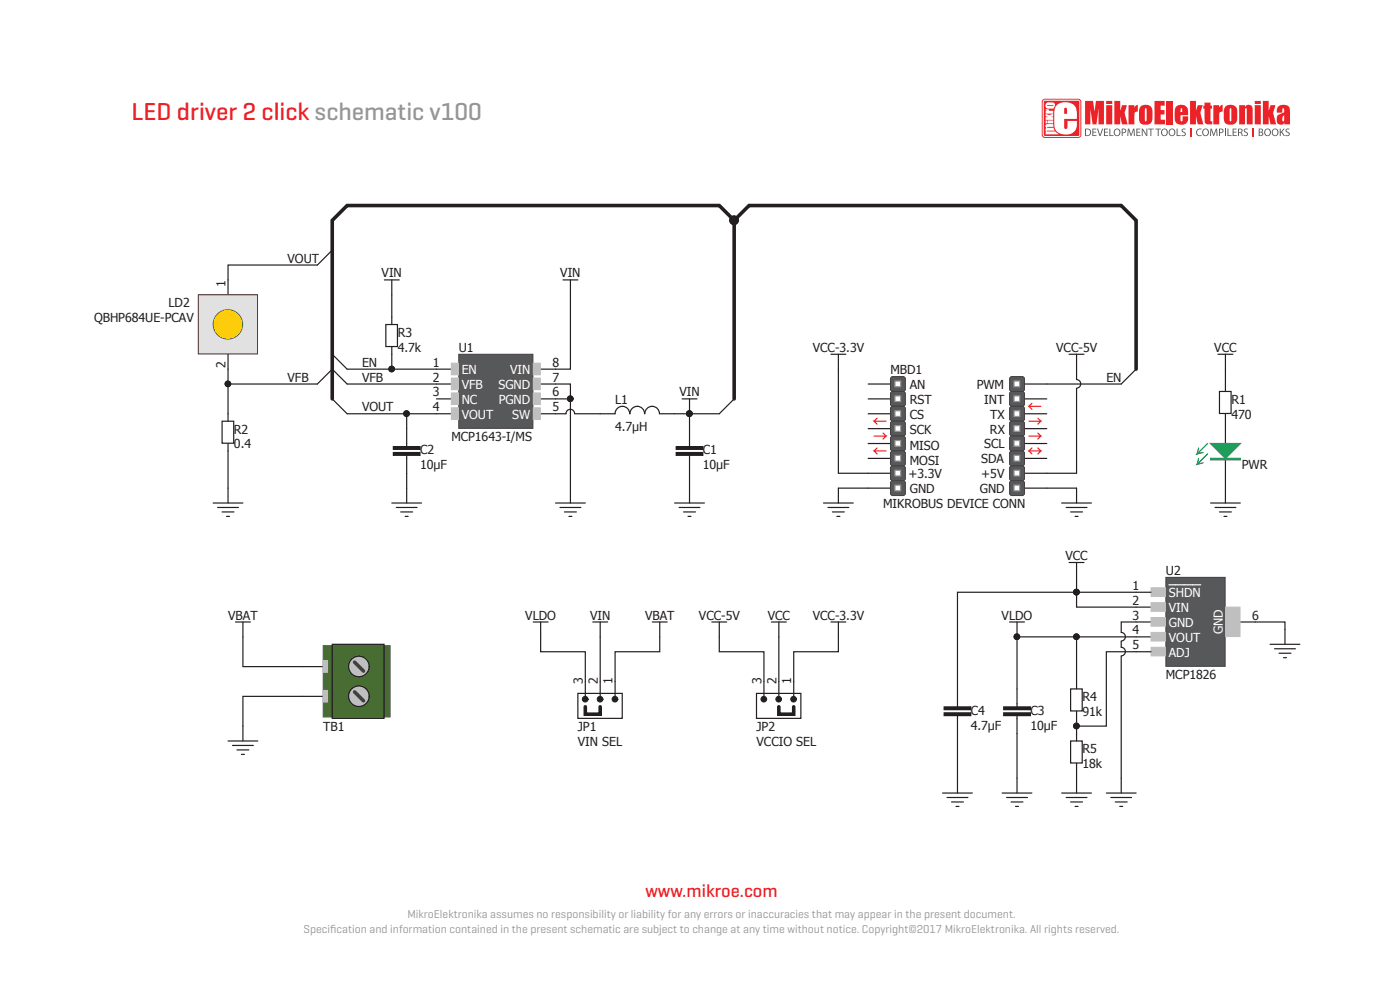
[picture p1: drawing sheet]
<svg xmlns="http://www.w3.org/2000/svg" width="297mm" height="210mm" viewBox="0 0 297 210" stroke-linecap="round" stroke-linejoin="round" font-family="sans-serif">
<g fill="#eb2228">
<path d="M221.2 21.1l.5-.2h7a.69 .69 0 0 1 .7 .7v7a.69 .69 0 0 1-.7 .7h-7a.69 .69 0 0 1-.7-.7v-7z"/>
<path d="M230.2 21.4h1.7l.3 2.3 .3-2.3h1.7v5h-1.1v-3.4l-.5 3.4h-.8l-.5-3.3v3.3h-1.1z"/>
<path d="M236.4 21.4h1.2v2.1l.4-1.2h1.1l-.5 1.6 .6 2.5h-1.2l-.4-1.8v1.8h-1.2z"/>
<path d="M239.4 22.3h1.3l-.1 .5 .3-.4 .5-.2v1.5l-.5 .1-.2 .2v2.4h-1.3z"/>
<path d="M244.9 21.4h2.2v1h-.9v.9h.8v1h-.8v1.1h1v1h-2.3z"/>
<path d="M247.5 21.4h1.3v5h-1.3z"/>
<path d="M252.5 21.4h1.2v2.1l.4-1.2h1l-.5 1.6 .7 2.5h-1.2l-.4-1.8v1.8h-1.2z"/>
<path d="M255.5 21.8h1.3v.6h.3v.7h-.3v2.1v.5h.4v.7h-.5a.92 .92 0 0 1-1-.3 .92 .92 0 0 1-.2-1v-2h-.2v-.7h.2z"/>
<path d="M257.4 22.3h1.2v.5l.3-.4 .5-.2v1.5l-.5 .1-.2 .2-.1 2.4h-1.2z"/>
<path d="M262.9 22.3h1.2v.4a.91 .91 0 0 1 1.2-.4 .91 .91 0 0 1 .4 1.2v2.9h-1.2v-3.3l-.2-.1-.2 .2v3.2h-1.2z"/>
<path d="M267.9 21.4h1.3v2.1l.3-1.2h1.1l-.5 1.6 .6 2.5h-1.2l-.3-1.8v1.8h-1.3z"/>
<path d="M234.7 21.4h1.3v.7h-1.3zM234.7 22.3h1.3v4.1h-1.3z"/>
<path d="M242 22.6a1.46 1.46 0 0 1 1.7-.3 1.46 1.46 0 0 1 .8 1.4v1a1.46 1.46 0 0 1-1.1 1.7 1.46 1.46 0 0 1-1.7-.9l-.1-2zM243 23l-.1 2.3 .2 .4 .1-.2v-2.1v-.4z"/>
<path d="M249.6 22.5a1.5 1.5 0 0 1 1.7-.1 1.5 1.5 0 0 1 .8 1.5v.5h-1.7l.1 1.3 .3-.1 .1-.9h1.2a1.45 1.45 0 0 1-1.3 1.8 1.45 1.45 0 0 1-1.6-1.6l.1-1.8zM250.5 23l-.1 .8h.4v-.8z"/>
<path d="M260 22.6a1.46 1.46 0 0 1 1.6-.3 1.46 1.46 0 0 1 .9 1.4v1a1.46 1.46 0 0 1-1.1 1.7 1.46 1.46 0 0 1-1.7-.9l-.1-2zM261 23l-.1 2.3 .1 .4 .2-.2v-2.1v-.4z"/>
<path d="M266.2 21.4h1.3v.7h-1.3zM266.2 22.3h1.3v4.1h-1.3z"/>
<path d="M271.2 22.6a1.44 1.44 0 0 1 1.7-.3 1.44 1.44 0 0 1 .8 1.6v2.5h-1.2v-.4a.91 .91 0 0 1-1.3 .4 .91 .91 0 0 1-.3-1.3v-.2a2.25 2.25 0 0 1 1.5-1.1v-.6l-.2-.2h-.1l-.1 .9h-1.1v-.8zM272.3 24.6a.86 .86 0 0 0-.1 1.1l.2-.2v-1z"/>
</g>
<g fill="#fafbfb">
<path d="M221.4 21.2l-.2 .4 .1 7.2 .4 .3 7.3-.1 .2-.4-.1-7.2-.4-.3zM221.6 21.4h7.1l.2 .1 .1 7.1-.2 .2-7.1 .1-.2-.2-.1-7.1z"/>
<path d="M221.8 25.6v.6h.3v-.6zM221.8 23.2l.3 .3h-.3v.6h1.6l.1-.6h-.9l-.2-.3zM222.2 25.6v.6h1.2v-.6zM221.8 24.2v.5l.6 .1h-.6v.6h1.6v-.6h-.5l.5-.1v-.5l-.8 .2zM221.9 26.4l-.1 .3 .2 .4-.2 .4 .2 .4h-.2v.6h2.9l-.8-.6h-1.8l.1-.2h1.6l-.3-.6-1.4-.1 1.4-.1-.1-.6zM222 21.9a.74 .74 0 0 0-.1 .9 .74 .74 0 0 0 .9 .3l.7-.1a.74 .74 0 0 0-.1-1.3zM222.1 22.3l1.4 .1-1.2 .1z"/>
</g>
<path d="M224.2 22.3a2.77 2.77 0 0 1 4 .6l.2 1 .1 1.3h-2.8l.1 1.7 .1 .4a.53 .53 0 0 0 .6-.2 .53 .53 0 0 0 0-.6v-.9h2a2.31 2.31 0 0 1-3 2.9 2.06 2.06 0 0 1-1.8-2.5v-2.7zM225.8 23l-.1 1.1h.7l-.1-1.1-.2-.1z" fill="#fff"/>
<g fill="#eb2228">
<path d="M252.5 27.2h.4v1.8h-.4z"/>
<path d="M265.6 27.2h.4v1.8h-.4z"/>
</g>
<g fill="#59595c">
<path d="M231.7 27.3h.9v.2h-.7v.5h.6v.1h-.6v.6h.7v.2h-.9z"/>
<path d="M232.7 27.3h.3l.4 1.3 .4-1.3h.2l-.5 1.6h-.3z"/>
<path d="M234.2 27.3h.8v.2h-.6v.5h.6v.1h-.6v.6h.7v.2h-.9z"/>
<path d="M235.3 27.3h.2v1.4h.7v.2h-.9z"/>
<path d="M239.3 27.3h.2l.4 1.3 .5-1.3h.3l.1 1.6h-.2l-.1-1.4-.5 1.3h-.1l-.5-1.3v1.4h-.2z"/>
<path d="M241.1 27.3h.8v.2h-.6v.5h.6v.1h-.6v.6h.7v.2h-.9z"/>
<path d="M242.2 27.3h.2l.8 1.3v-1.3h.2v1.6h-.2l-.8-1.4v1.4h-.2z"/>
<path d="M243.6 27.3h1.1v.2h-.4v1.4h-.3v-1.4h-.4z"/>
<path d="M245.1 27.3h1.2v.2h-.5v1.4h-.2v-1.4h-.5z"/>
<path d="M249.6 27.3h.2v1.4h.7v.2h-.9z"/>
<path d="M250.7 27.5l.5-.2h.3v.2l-.6 .1v.2l.3 .2a.46 .46 0 0 1 .4 .3 .46 .46 0 0 1-.3 .5h-.7l.1-.2 .3 .1 .3-.1v-.3l-.2-.2a.45 .45 0 0 1-.4-.6z"/>
<path d="M254 27.5l.6-.2h.3v.2a.64 .64 0 0 0-.9 .6 .64 .64 0 0 0 .9 .5v.2a.82 .82 0 0 1-1-.2 .82 .82 0 0 1 .1-1.1z"/>
<path d="M256.8 27.3h.3l.4 1.3 .4-1.3h.3l.1 1.6h-.2l-.1-1.4-.5 1.3h-.1l-.4-1.3-.1 1.4h-.2z"/>
<path d="M259.8 27.3h.2v1.6h-.2z"/>
<path d="M260.4 27.3h.2v1.4h.7v.2h-.9z"/>
<path d="M261.5 27.3h.8v.2h-.6v.5h.6v.1h-.6v.6h.7v.2h-.9z"/>
<path d="M263.9 27.5l.5-.2h.3l-.1 .2-.5 .1v.2l.3 .2a.46 .46 0 0 1 .4 .3 .46 .46 0 0 1-.3 .5h-.7l.1-.2 .3 .1 .3-.1v-.3l-.2-.2a.45 .45 0 0 1-.4-.6z"/>
<path d="M271.5 27.3h.2v.7l.6-.7h.3l-.6 .7 .6 .9h-.2l-.6-.8-.1 .2v.6h-.2z"/>
<path d="M272.8 27.5l.4-.2h.4l-.1 .2-.6 .1v.2l.3 .2a.46 .46 0 0 1 .4 .3 .46 .46 0 0 1-.2 .5h-.7v-.2l.4 .1 .3-.1v-.3l-.3-.2a.45 .45 0 0 1-.3-.6z"/>
<path d="M230.2 27.3a.88 .88 0 0 1 1.3 .8 .88 .88 0 0 1-1.3 .8zM230.4 27.5v1.2a.66 .66 0 0 0 .9-.6 .66 .66 0 0 0-.9-.6z"/>
<path d="M236.2 28.1a.76 .76 0 0 1 1.5 0 .76 .76 0 0 1-1.5 0zM236.6 27.6a.58 .58 0 0 0-.1 .8 .58 .58 0 0 0 .8 .1 .58 .58 0 0 0 .1-.8 .58 .58 0 0 0-.8-.1z"/>
<path d="M238 27.3a.58 .58 0 0 1 .7 0 .58 .58 0 0 1 .1 .8l-.6 .1v.7h-.2zM238.2 27.5v.6l.3-.1a.32 .32 0 0 0 .2-.2 .32 .32 0 0 0-.2-.3z"/>
<path d="M246.3 28.1a.76 .76 0 0 1 1.5 0 .76 .76 0 0 1-1.5 0zM246.6 27.6a.58 .58 0 0 0 0 .8 .58 .58 0 0 0 .8 .1 .58 .58 0 0 0 .1-.8 .58 .58 0 0 0-.9-.1z"/>
<path d="M247.9 28.1a.76 .76 0 0 1 1.5 0 .76 .76 0 0 1-1.5 0zM248.2 27.6a.58 .58 0 0 0 0 .8 .58 .58 0 0 0 .8 .1 .58 .58 0 0 0 .1-.8 .58 .58 0 0 0-.9-.1z"/>
<path d="M255 28.1a.76 .76 0 0 1 1.5 0 .76 .76 0 0 1-1.5 0zM255.4 27.6a.58 .58 0 0 0-.1 .8 .58 .58 0 0 0 .8 .1 .58 .58 0 0 0 .1-.8 .58 .58 0 0 0-.8-.1z"/>
<path d="M258.6 27.3a.58 .58 0 0 1 .7 0 .58 .58 0 0 1 .1 .8l-.6 .1v.7h-.2zM258.8 27.5v.6l.4-.1a.32 .32 0 0 0 .2-.2 .32 .32 0 0 0-.2-.3z"/>
<path d="M262.6 27.3a.55 .55 0 0 1 .8 0 .55 .55 0 0 1 .1 .7l-.2 .1 .4 .8h-.2l-.2-.6-.3-.1h-.2v.7h-.2zM262.8 27.5v.5l.6-.1v-.3z"/>
<path d="M267 27.3a.52 .52 0 0 1 .7 0 .52 .52 0 0 1 .1 .6l-.1 .1a.47 .47 0 0 1 .3 .6 .47 .47 0 0 1-.7 .3h-.3zM267.2 27.4v.6l.5-.2v-.3zM267.2 28.1v.6l.5-.1v-.4z"/>
<path d="M268.1 28.1a.8 .8 0 0 1 1.6 0 .8 .8 0 0 1-1.6 0zM268.5 27.6a.58 .58 0 0 0 0 .8 .58 .58 0 0 0 .8 .1 .58 .58 0 0 0 .1-.8 .58 .58 0 0 0-.9-.1z"/>
<path d="M269.8 28.1a.76 .76 0 0 1 1.5 0 .76 .76 0 0 1-1.5 0zM270.1 27.6a.58 .58 0 0 0 0 .8 .58 .58 0 0 0 .8 .1 .58 .58 0 0 0 .1-.8 .58 .58 0 0 0-.9-.1z"/>
</g>
<g fill="none" stroke="#231f20" stroke-width=".25">
<path d="M258.7 83h2.5v4.7h-2.5zM260 81.5v1.5M260 87.8v1.5M260 90.9v3.2M260 97.2v3.2M174.7 106.7h6.3M175.6 107.6h4.5M176.6 108.6h2.5M177.5 109.5h.7M177.9 103.5v3.2M225.2 106.7h6.3M226.2 107.6h4.4"/>
<path d="M227.1 108.6h2.5M228.1 109.5h.6M228.4 103.5v3.2M256.8 106.7h6.3M257.8 107.6h4.4M258.7 108.6h2.5M259.7 109.5h.6M260 103.5v3.2"/>
</g>
<path d="M256.8 97.4h6.3" fill="none" stroke="#00a54f" stroke-width=".32"/>
<path d="M256.8 97.2h6.3v.4h-6.3z" fill="none" stroke="#00a54f" stroke-width=".25"/>
<path d="M256.8 94.1h6.3l-3.1 3.1z" fill="#00a54f"/>
<path d="M254.3 97.2l-.3 1.3M254.3 95l-.3 1.3M256.2 96.3l-2.2 2.2 1.2-.3M256.2 94.1l-2.2 2.2 1.2-.3M256.8 94.1h6.3l-3.1 3.1z" fill="none" stroke="#00a54f" stroke-width=".25"/>
<path d="M177.9 78.3v22.1h6.3M260 78.3v3.2M133.6 87.8a1.55 1.55 0 0 0-1.6-1.6 1.55 1.55 0 0 0-1.5 1.6h-3.2M136.7 87.8a1.55 1.55 0 0 0-1.5-1.6 1.55 1.55 0 0 0-1.6 1.6M139.9 87.8a1.55 1.55 0 0 0-1.6-1.6 1.55 1.55 0 0 0-1.5 1.6M140 87.8h3.1" fill="none" stroke="#231f20" stroke-width=".25"/>
<path d="M97.3 75.1h15.8v15.8h-15.8z" fill="#57585a" stroke="#453c3f" stroke-width=".21"/>
<g fill="none" stroke="#231f20" stroke-width=".25">
<path d="M70.5 53.1l-3.2 3.1h-18.9v3.2M70.5 75.2l3.1 3.1h22.1M114.7 78.3h3.2M70.5 84.6l3.1 3.2M92.6 84.6h3.1M92.6 87.8h3.1M95.7 81.5h-22.1l-3.1-3.2-3.2 3.2M114.7 81.5h6.3v3.1h-6.3M121 84.6v22.1M121.9 87.8a.92 .92 0 0 0-.9-1 .92 .92 0 0 0-.9 1h-5.4M122 87.8h5.3M155.8 84.6l-3.2 3.2"/>
<path d="M117.9 106.7h6.3M118.8 107.6h4.4M119.7 108.6h2.6M120.7 109.5h.6M64.2 147.7h6.3M64.2 141.4h6.3"/>
</g>
<g fill="#c0bfbf" stroke="#c0bfbf" stroke-width=".21">
<path d="M95.7 77h1.6v2.5h-1.6z"/>
<path d="M95.7 80.2h1.6v2.5h-1.6z"/>
<path d="M95.7 83.4h1.6v2.4h-1.6z"/>
<path d="M95.7 86.5h1.6v2.5h-1.6z"/>
<path d="M113.1 86.5h1.5v2.5h-1.5z"/>
<path d="M113.1 83.4h1.5v2.4h-1.5z"/>
<path d="M113.1 80.2h1.5v2.5h-1.5z"/>
<path d="M113.1 77h1.5v2.5h-1.5z"/>
</g>
<g fill="#231f20" stroke="#231f20" stroke-width=".21">
<circle cx="121" cy="84.6" r=".6"/>
<circle cx="83.1" cy="78.3" r=".6"/>
</g>
<g fill="#476d33" stroke="#476d33" stroke-width=".25">
<path d="M81.5 137h1.2v15.1h-1.2z"/>
<path d="M68.6 137h1.8v15.1h-1.8z"/>
</g>
<path d="M70.5 136.7h11v15.7h-11z" fill="#476d33" stroke="#231f20" stroke-width=".25"/>
<g fill="#c0bfbf" stroke="#231f20" stroke-width=".25">
<circle cx="76.1" cy="147.7" r="2.18"/>
<circle cx="76.1" cy="141.4" r="2.18"/>
</g>
<path d="M75.2 140.5l1.9 1.9M75.2 146.8l1.9 1.9" fill="none" stroke="#453c3f" stroke-width=".76"/>
<g fill="#c0bfbf" stroke="#c0bfbf" stroke-width=".25">
<path d="M68.6 146.5h.9v2.4h-.9z"/>
<path d="M68.6 140.1h.9v2.5h-.9z"/>
</g>
<g fill="none" stroke="#231f20" stroke-width=".25">
<path d="M121 62.5v15.8h-3.1M176.3 75.1h3.1M177.9 75.2v3.1M241 78.3l-3.1 3.2M146.3 90.9v3.8M146.3 96.6v3.8M50 131.9h3.1M51.5 131.9v9.5h12.7M125.7 131.9h3.2M127.3 131.9v15.8M138.4 131.9h3.1M140 131.9v3.2"/>
<path d="M176.3 131.9h3.1M177.9 131.9v3.2M48.4 157.2h6.3M49.3 158.1h4.4M50.3 159.1h2.5M64.2 147.7h-12.7v9.5M122.6 147.1h9.4v5.3h-9.4zM124.2 144.6v3.1M130.5 144.6v3.1M51.2 160h.7"/>
</g>
<path d="M124.2 149.9v1.6h3.1v-1.6" fill="none" stroke="#231f20" stroke-width=".76"/>
<g fill="#231f20" stroke="#231f20" stroke-width=".21">
<path d="M130.1 147.9a.6 .6 0 0 0 .1 1 .6 .6 0 0 0 .9-.6h-.6h.6a.6 .6 0 0 0-.4-.5 .6 .6 0 0 0-.6 .1zM130.5 148.3h.6z" fill-rule="evenodd"/>
<path d="M126.9 147.9a.6 .6 0 0 0 .1 1 .6 .6 0 0 0 .9-.6h-.6h.6a.6 .6 0 0 0-.3-.5 .6 .6 0 0 0-.7 .1zM127.3 148.3h.6z" fill-rule="evenodd"/>
<path d="M123.7 147.9a.6 .6 0 0 0 .2 1 .6 .6 0 0 0 .8-.6h-.6h.6a.6 .6 0 0 0-.3-.5 .6 .6 0 0 0-.7 .1zM124.1 148.3h.6z" fill-rule="evenodd"/>
</g>
<path d="M143.4 96h5.7v.6h-5.7z" fill-rule="evenodd" fill="#231f20"/>
<path d="M143.4 96h5.7v.6h-5.7z" fill="none" stroke="#231f20" stroke-width=".21"/>
<path d="M143.4 94.7h5.7v.6h-5.7z" fill-rule="evenodd" fill="#231f20"/>
<path d="M143.4 94.7h5.7v.6h-5.7z" fill="none" stroke="#231f20" stroke-width=".21"/>
<path d="M86.3 90.9v3.8M86.3 96.6v3.8M143.1 106.7h6.3M144.1 107.6h4.4M145 108.6h2.5M146 109.5h.6M146.3 103.5v3.2" fill="none" stroke="#231f20" stroke-width=".25"/>
<path d="M83.4 96h5.7v.6h-5.7z" fill-rule="evenodd" fill="#231f20"/>
<path d="M83.4 96h5.7v.6h-5.7z" fill="none" stroke="#231f20" stroke-width=".21"/>
<path d="M83.4 94.7h5.7v.6h-5.7z" fill-rule="evenodd" fill="#231f20"/>
<path d="M83.4 94.7h5.7v.6h-5.7z" fill="none" stroke="#231f20" stroke-width=".21"/>
<g fill="none" stroke="#231f20" stroke-width=".25">
<path d="M48.4 59.4v3.1M48.4 75.1v6.4h18.9M48.4 81.5v6.3M48.4 95.7v11M73.6 87.8h19M86.3 87.8v3.1M143.1 87.8h9.5M146.3 87.8v3.1M45.2 106.7h6.3M46.2 107.6h4.4M47.1 108.6h2.5M48.1 109.5h.6"/>
<path d="M83.1 106.7h6.3M84.1 107.6h4.4M85 108.6h2.5M86 109.5h.6M86.3 100.4v6.3M146.3 100.4v3.1M260 100.4v3.1M114.7 135.1v3.1h9.5v6.4"/>
</g>
<g fill="#231f20" stroke="#231f20" stroke-width=".21">
<circle cx="86.2" cy="87.7" r=".6"/>
<circle cx="146.2" cy="87.7" r=".6"/>
<circle cx="48.3" cy="81.4" r=".6"/>
<circle cx="155.7" cy="46.7" r=".92"/>
</g>
<path d="M155.8 46.8l3.1-3.2h79l3.1 3.2v31.5M70.5 84.6v-37.8l3.1-3.2h79l3.2 3.2v37.8" fill="none" stroke="#231f20" stroke-width=".76"/>
<path d="M42.1 62.5h12.5v12.6h-12.5z" fill="#e0e1e0" stroke="#7f1315" stroke-width=".21"/>
<circle cx="48.3" cy="68.8" r="3.1" fill="#fdcc09" stroke="#7f8133" stroke-width=".21"/>
<g fill="none" stroke="#231f20" stroke-width=".25">
<path d="M81.9 68.8h2.4v4.7h-2.4zM83.1 62.5v6.3M83.1 73.6v4.7M184.2 81.5h4.7M184.2 84.6h4.7M184.2 87.8h4.7M184.2 90.9h4.7M184.2 94.1h4.7M184.2 97.2h4.7M217.3 81.5h4.8M217.3 84.6h4.8M217.3 87.8h4.8"/>
<path d="M217.3 90.9h4.8M217.3 94.1h4.8M217.3 97.2h4.8M184.2 100.4h4.7M184.2 103.5h4.7M217.3 100.4h4.8M217.3 103.5h4.8"/>
</g>
<circle cx="83.1" cy="78.3" r=".6" fill="#231f20" stroke="#231f20" stroke-width=".21"/>
<path d="M188.9 80.2l.3-.3h2.6l.3 .3v2.5l-.3 .3h-2.6l-.3-.3z" fill-rule="evenodd" fill="#57585a"/>
<path d="M188.9 80.2l.3-.3h2.6l.3 .3v2.5l-.3 .3h-2.6l-.3-.3z" fill="none" stroke="#453c3f" stroke-width=".21"/>
<path d="M189.2 83h2.6l.3 .4v2.5l-.3 .3h-2.6l-.3-.3v-2.5z" fill-rule="evenodd" fill="#57585a"/>
<path d="M189.2 83h2.6l.3 .4v2.5l-.3 .3h-2.6l-.3-.3v-2.5z" fill="none" stroke="#453c3f" stroke-width=".21"/>
<g fill="#fff" stroke="#939598" stroke-width=".25">
<path d="M189.9 80.8h1.2v1.2h-1.2z"/>
<path d="M189.9 84h1.2v1.2h-1.2z"/>
</g>
<path d="M189.2 86.2h2.6l.3 .3v2.5l-.3 .3h-2.6l-.3-.3v-2.5z" fill-rule="evenodd" fill="#57585a"/>
<path d="M189.2 86.2h2.6l.3 .3v2.5l-.3 .3h-2.6l-.3-.3v-2.5z" fill="none" stroke="#453c3f" stroke-width=".21"/>
<path d="M188.9 89.7l.3-.4h2.6l.3 .4v2.5l-.3 .3h-2.6l-.3-.3z" fill-rule="evenodd" fill="#57585a"/>
<path d="M188.9 89.7l.3-.4h2.6l.3 .4v2.5l-.3 .3h-2.6l-.3-.3z" fill="none" stroke="#453c3f" stroke-width=".21"/>
<g fill="#fff" stroke="#939598" stroke-width=".25">
<path d="M189.9 87.1h1.2v1.2h-1.2z"/>
<path d="M189.9 90.3h1.2v1.2h-1.2z"/>
</g>
<path d="M189.2 92.5h2.6l.3 .3v2.5l-.3 .4h-2.6l-.3-.4v-2.5z" fill-rule="evenodd" fill="#57585a"/>
<path d="M188.9 92.8l.3-.3h2.6l.3 .3v2.5l-.3 .4h-2.6l-.3-.4z" fill="none" stroke="#453c3f" stroke-width=".21"/>
<path d="M189.2 95.7h2.6l.3 .3v2.5l-.3 .3h-2.6l-.3-.3v-2.5z" fill-rule="evenodd" fill="#57585a"/>
<path d="M189.2 95.7h2.6l.3 .3v2.5l-.3 .3h-2.6l-.3-.3v-2.5z" fill="none" stroke="#453c3f" stroke-width=".21"/>
<g fill="#fff" stroke="#939598" stroke-width=".25">
<path d="M189.9 93.4h1.2v1.2h-1.2z"/>
<path d="M189.9 96.6h1.2v1.2h-1.2z"/>
</g>
<path d="M189.2 98.8h2.6l.3 .3v2.6l-.3 .3h-2.6l-.3-.3v-2.6z" fill-rule="evenodd" fill="#57585a"/>
<path d="M189.2 98.8h2.6l.3 .3v2.6l-.3 .3h-2.6l-.3-.3v-2.6z" fill="none" stroke="#453c3f" stroke-width=".21"/>
<path d="M188.9 102.3l.3-.3h2.6l.3 .3v2.5l-.3 .3h-2.6l-.3-.3z" fill-rule="evenodd" fill="#57585a"/>
<path d="M188.9 102.3l.3-.3h2.6l.3 .3v2.5l-.3 .3h-2.6l-.3-.3z" fill="none" stroke="#453c3f" stroke-width=".21"/>
<g fill="#fff" stroke="#939598" stroke-width=".25">
<path d="M189.9 99.8h1.2v1.2h-1.2z"/>
<path d="M189.9 102.9h1.2v1.2h-1.2z"/>
</g>
<path d="M214.2 80.2l.3-.3h2.5l.3 .3v2.5l-.3 .3h-2.5l-.3-.3z" fill-rule="evenodd" fill="#57585a"/>
<path d="M214.2 80.2l.3-.3h2.5l.3 .3v2.5l-.3 .3h-2.5l-.3-.3z" fill="none" stroke="#453c3f" stroke-width=".21"/>
<path d="M214.5 83h2.5l.3 .4v2.5l-.3 .3h-2.5l-.3-.3v-2.5z" fill-rule="evenodd" fill="#57585a"/>
<path d="M214.2 83.4l.3-.4h2.5l.3 .4v2.5l-.3 .3h-2.5l-.3-.3z" fill="none" stroke="#453c3f" stroke-width=".21"/>
<g fill="#fff" stroke="#939598" stroke-width=".25">
<path d="M215.1 80.8h1.2v1.2h-1.2z"/>
<path d="M215.1 84h1.2v1.2h-1.2z"/>
</g>
<path d="M214.5 86.2h2.5l.3 .3v2.5l-.3 .3h-2.5l-.3-.3v-2.5z" fill-rule="evenodd" fill="#57585a"/>
<path d="M214.2 86.5l.3-.3h2.5l.3 .3v2.5l-.3 .3h-2.5l-.3-.3z" fill="none" stroke="#453c3f" stroke-width=".21"/>
<path d="M214.2 89.7l.3-.4h2.5l.3 .4v2.5l-.3 .3h-2.5l-.3-.3z" fill-rule="evenodd" fill="#57585a"/>
<path d="M214.2 89.7l.3-.4h2.5l.3 .4v2.5l-.3 .3h-2.5l-.3-.3z" fill="none" stroke="#453c3f" stroke-width=".21"/>
<g fill="#fff" stroke="#939598" stroke-width=".25">
<path d="M215.1 87.1h1.2v1.2h-1.2z"/>
<path d="M215.1 90.3h1.2v1.2h-1.2z"/>
</g>
<path d="M214.5 92.5h2.5l.3 .3v2.5l-.3 .4h-2.5l-.3-.4v-2.5z" fill-rule="evenodd" fill="#57585a"/>
<path d="M214.2 92.8l.3-.3h2.5l.3 .3v2.5l-.3 .4h-2.5l-.3-.4z" fill="none" stroke="#453c3f" stroke-width=".21"/>
<path d="M214.5 95.7h2.5l.3 .3v2.5l-.3 .3h-2.5l-.3-.3v-2.5z" fill-rule="evenodd" fill="#57585a"/>
<path d="M214.2 96l.3-.3h2.5l.3 .3v2.5l-.3 .3h-2.5l-.3-.3z" fill="none" stroke="#453c3f" stroke-width=".21"/>
<g fill="#fff" stroke="#939598" stroke-width=".25">
<path d="M215.1 93.4h1.2v1.2h-1.2z"/>
<path d="M215.1 96.6h1.2v1.2h-1.2z"/>
</g>
<path d="M214.5 98.8h2.5l.3 .3v2.6l-.3 .3h-2.5l-.3-.3v-2.6z" fill-rule="evenodd" fill="#57585a"/>
<path d="M214.2 99.1l.3-.3h2.5l.3 .3v2.6l-.3 .3h-2.5l-.3-.3z" fill="none" stroke="#453c3f" stroke-width=".21"/>
<path d="M214.2 102.3l.3-.3h2.5l.3 .3v2.5l-.3 .3h-2.5l-.3-.3z" fill-rule="evenodd" fill="#57585a"/>
<path d="M214.2 102.3l.3-.3h2.5l.3 .3v2.5l-.3 .3h-2.5l-.3-.3z" fill="none" stroke="#453c3f" stroke-width=".21"/>
<g fill="#fff" stroke="#939598" stroke-width=".25">
<path d="M215.1 99.8h1.2v1.2h-1.2z"/>
<path d="M215.1 102.9h1.2v1.2h-1.2z"/>
</g>
<g fill="none" stroke="#ee1d23" stroke-width=".25">
<path d="M185.4 92.5h2.6l-.7 .6M186.1 95l-.7 .7M186.1 88.7l-.7 .6M187.3 91.9l.7 .6M188 95.7h-2.6l.7 .6M188 89.3h-2.6l.7 .7M218.3 89.3h2.5l-.6 .7M218.3 92.5h2.5l-.6 .6M218.3 95.7h2.5l-.6 .6M218.3 95.7l.6 .6M218.9 95l-.6 .7M218.9 85.6l-.6 .6"/>
<path d="M220.2 88.7l.6 .6M220.2 91.9l.6 .6M220.2 95l.6 .7M220.8 86.2h-2.5l.6 .6"/>
</g>
<path d="M47.1 89.3h2.5v4.7h-2.5zM48.4 87.8v1.5M48.4 94.1v1.6M222.1 81.5h15.8M260 89.3v1.6M140 135.1v3.1h-9.5v6.4M269.4 136.7h6.4M270.4 137.6h4.4M271.3 138.6h2.6M272.3 139.5h.6M272.6 133.5v3.2" fill="none" stroke="#231f20" stroke-width=".25"/>
<path d="M247.3 122.5h12.6v18.8h-12.6z" fill="#57585a" stroke="#453c3f" stroke-width=".21"/>
<g fill="none" stroke="#231f20" stroke-width=".25">
<path d="M226.8 119.3h3.2M228.4 119.3v3.2M113.1 131.9h3.2M114.7 131.9v3.2M151 131.9h3.2M152.6 131.9v6.3h9.5v9.5M163.6 131.9h3.2M165.2 131.9v15.8M177.9 135.1v3.1h-9.5v9.5M237.9 136v1.3a.92 .92 0 0 1 .8 .9 .92 .92 0 0 1-.8 .9M237.9 139.2v29M241 128.8h3.2"/>
<path d="M241 125.6h3.2M244.2 135.1h-15.8v11M244.2 138.2h-9.5v15.8h-6.3M244.2 131.9h-6.3v2.2a.92 .92 0 0 1 .8 1 .92 .92 0 0 1-.8 .9M263.1 131.9h9.5v1.6M160.5 147.1h9.4v5.3h-9.4zM215.8 146.1v3.8M215.8 151.8v3.8M227.1 146.1h2.5v4.7h-2.5zM227.1 157.2h2.5v4.6h-2.5zM228.4 150.9v6.3M225.2 168.2h6.3"/>
<path d="M226.2 169.2h4.4M227.1 170.1h2.5M228.1 171.1h.6M228.4 161.9v6.3M234.7 168.2h6.3M235.6 169.2h4.5M236.6 170.1h2.5M237.5 171.1h.7"/>
</g>
<g fill="#c0bfbf" stroke="#c0bfbf" stroke-width=".21">
<path d="M260 128.8h3.1v6.2h-3.1z"/>
<path d="M244.2 137.3h3.1v1.8h-3.1z"/>
<path d="M244.2 134.1h3.1v1.9h-3.1z"/>
<path d="M244.2 131h3.1v1.8h-3.1z"/>
<path d="M244.2 127.8h3.1v1.9h-3.1z"/>
<path d="M244.2 124.7h3.1v1.8h-3.1z"/>
</g>
<path d="M248 124.1h6.7" fill="none" stroke="#fff" stroke-width=".25"/>
<g fill="#231f20" stroke="#231f20" stroke-width=".21">
<circle cx="228.4" cy="154" r=".6"/>
<circle cx="228.4" cy="135.1" r=".6"/>
</g>
<path d="M165.2 149.9v1.6h3.2v-1.6" fill="none" stroke="#231f20" stroke-width=".76"/>
<g fill="#231f20" stroke="#231f20" stroke-width=".21">
<path d="M167.9 147.9a.6 .6 0 0 0 .2 1 .6 .6 0 0 0 .9-.6h-.6h.6a.6 .6 0 0 0-.4-.5 .6 .6 0 0 0-.7 .1zM168.4 148.3h.6z" fill-rule="evenodd"/>
<path d="M164.8 147.9a.6 .6 0 0 0 .1 1 .6 .6 0 0 0 .9-.6h-.6h.6a.6 .6 0 0 0-.4-.5 .6 .6 0 0 0-.6 .1zM165.2 148.3h.6z" fill-rule="evenodd"/>
<path d="M161.6 147.9a.6 .6 0 0 0 .2 1 .6 .6 0 0 0 .8-.6h-.6h.6a.6 .6 0 0 0-.3-.5 .6 .6 0 0 0-.7 .1zM162 148.3h.6z" fill-rule="evenodd"/>
</g>
<path d="M212.9 151.2h5.7v.6h-5.7z" fill-rule="evenodd" fill="#231f20"/>
<path d="M212.9 151.2h5.7v.6h-5.7z" fill="none" stroke="#231f20" stroke-width=".21"/>
<path d="M212.9 149.9h5.7v.7h-5.7z" fill-rule="evenodd" fill="#231f20"/>
<path d="M212.9 149.9h5.7v.7h-5.7z" fill="none" stroke="#231f20" stroke-width=".21"/>
<g fill="none" stroke="#231f20" stroke-width=".25">
<path d="M228.4 122.5v6.3h12.6M228.4 135.1h-12.6v11M241 125.6h-37.9v24.3M203.1 151.8v16.4M215.8 155.6v12.6M200 168.2h6.3M200.9 169.2h4.4M201.9 170.1h2.5M202.8 171.1h.6M212.6 168.2h6.3M213.5 169.2h4.5M214.5 170.1h2.5"/>
<path d="M215.4 171.1h.7"/>
</g>
<g fill="#231f20" stroke="#231f20" stroke-width=".21">
<circle cx="215.7" cy="135.1" r=".6"/>
<circle cx="228.4" cy="135.1" r=".6"/>
<circle cx="228.4" cy="125.6" r=".6"/>
</g>
<path d="M200.3 151.2h5.7v.6h-5.7z" fill-rule="evenodd" fill="#231f20"/>
<path d="M200.3 151.2h5.7v.6h-5.7z" fill="none" stroke="#231f20" stroke-width=".21"/>
<path d="M200.3 149.9h5.7v.7h-5.7z" fill-rule="evenodd" fill="#231f20"/>
<path d="M200.3 149.9h5.7v.7h-5.7z" fill="none" stroke="#231f20" stroke-width=".21"/>
<g fill="none" stroke="#231f20" stroke-width=".25">
<path d="M81.5 59.4h3.2M83.1 59.4v3.1M119.4 59.4h3.2M121 59.4v3.1M226.8 75.1h3.2M228.4 75.2v5.3a.91 .91 0 0 1 .9 .9 .91 .91 0 0 1-.9 .9M258.4 75.1h3.1M260 75.2v3.1M144.7 84.6h3.2M146.3 84.6v3.2M228.4 82.4v18h-6.3M177.9 103.5h6.3"/>
<path d="M222.1 103.5h6.3M214.2 131.9h3.1M215.8 131.9v3.2"/>
</g>
<g fill="#231f20" stroke="#231f20" stroke-width=".21">
<circle cx="215.7" cy="135.1" r=".6"/>
<circle cx="146.2" cy="87.7" r=".6"/>
</g>
<text font-size="5.3" fill="#ed2026" x="27.9" y="25.4">LED driver 2 click schematic v100</text>
<text font-size="3.9" fill="#ed2026" x="136.9" y="190.3">www.mikroe.com</text>
<g font-size="2.6" fill="#231f20">
<text x="61" y="55.7">VOUT</text>
<text x="81" y="58.8">VIN</text>
<text x="118.9" y="58.8">VIN</text>
<text x="35.7" y="65.2">LD2</text>
<text x="47.8" y="61" transform="rotate(-90 47.8 61)">1</text>
<text x="20" y="68.3">QBHP684UE-PCAV</text>
<text x="84.4" y="71.5">R3</text>
<text x="76.8" y="77.8">EN</text>
<text x="84.4" y="74.6">4.7k</text>
<text x="91.8" y="77.8">1</text>
<text x="97.3" y="74.6">U1</text>
<text x="117.2" y="77.8">8</text>
<text x="172.4" y="74.6">VCC-3.3V</text>
<text x="224.1" y="74.6">VCC-5V</text>
<text x="257.6" y="74.6">VCC</text>
<text x="47.8" y="78.1" transform="rotate(-90 47.8 78.1)">2</text>
<text x="61" y="80.9">VFB</text>
<text x="76.8" y="80.9">VFB</text>
<text x="91.8" y="80.9">2</text>
<text x="117.2" y="80.9">7</text>
<text x="188.9" y="79.4">MBD1</text>
<text x="193" y="82.5">AN</text>
<text x="207.2" y="82.5">PWM</text>
<text x="234.7" y="80.9">EN</text>
<text x="76.8" y="87.2">VOUT</text>
<text x="91.8" y="84.1">3</text>
<text x="91.8" y="87.2">4</text>
<text x="117.2" y="87.2">5</text>
<text x="117.2" y="84.1">6</text>
<text x="130.5" y="85.7">L1</text>
<text x="144.1" y="84.1">VIN</text>
<text x="193" y="85.7">RST</text>
<text x="193" y="88.8">CS</text>
<text x="208.8" y="85.7">INT</text>
<text x="210.1" y="88.8">TX</text>
<text x="261.2" y="85.7">R1</text>
<text x="261.2" y="88.8">470</text>
<text x="49.6" y="92">R2</text>
<text x="49.6" y="95.1">0.4</text>
<text x="95.7" y="93.6">MCP1643-I/MS</text>
<text x="130.5" y="91.3">4.7µH</text>
<text x="193" y="92">SCK</text>
<text x="193" y="95.4">MISO</text>
<text x="208.8" y="95.1">SCL</text>
<text x="210" y="92">RX</text>
<text x="89.1" y="96.4">C2</text>
<text x="89.1" y="99.5">10µF</text>
<text x="149.1" y="96.4">C1</text>
<text x="149.1" y="99.5">10µF</text>
<text x="192.7" y="101.4">+3.3V</text>
<text x="193" y="98.6">MOSI</text>
<text x="208.2" y="98.3">SDA</text>
<text x="208.2" y="101.4">+5V</text>
<text x="263.4" y="99.5">PWR</text>
<text x="187.3" y="107.8">MIKROBUS DEVICE CONN</text>
<text x="193" y="104.6">GND</text>
<text x="207.9" y="104.6">GND</text>
<text x="226" y="118.8">VCC</text>
<text x="240.2" y="125.1">1</text>
<text x="247.3" y="121.9">U2</text>
<text x="48.4" y="131.4">VBAT</text>
<text x="111.4" y="131.4">VLDO</text>
<text x="125.2" y="131.4">VIN</text>
<text x="136.9" y="131.4">VBAT</text>
<text x="148.3" y="131.4">VCC-5V</text>
<text x="162.9" y="131.4">VCC</text>
<text x="172.4" y="131.4">VCC-3.3V</text>
<text x="212.5" y="131.4">VLDO</text>
<text x="240.2" y="128.3">2</text>
<text x="240.2" y="131.4">3</text>
<text x="265.7" y="131.4">6</text>
<text x="240.2" y="134.6">4</text>
<text x="240.2" y="137.7">5</text>
<text x="123.6" y="145.2" transform="rotate(-90 123.6 145.2)">3</text>
<text x="126.8" y="145.2" transform="rotate(-90 126.8 145.2)">2</text>
<text x="130" y="145.2" transform="rotate(-90 130 145.2)">1</text>
<text x="161.5" y="145.2" transform="rotate(-90 161.5 145.2)">3</text>
<text x="164.7" y="145.2" transform="rotate(-90 164.7 145.2)">2</text>
<text x="167.9" y="145.2" transform="rotate(-90 167.9 145.2)">1</text>
<text x="229.6" y="148.8">R4</text>
<text x="247.3" y="144">MCP1826</text>
<text x="68.6" y="155.1">TB1</text>
<text x="122.6" y="155.1">JP1</text>
<text x="160.5" y="155.1">JP2</text>
<text x="206" y="151.6">C4</text>
<text x="206" y="154.8">4.7µF</text>
<text x="218.6" y="151.6">C3</text>
<text x="218.6" y="154.8">10µF</text>
<text x="229.6" y="151.9">91k</text>
<text x="122.6" y="158.2">VIN SEL</text>
<text x="160.5" y="158.2">VCCIO SEL</text>
<text x="229.6" y="159.8">R5</text>
<text x="229.6" y="163">18k</text>
</g>
<g font-size="2.6" fill="#fff">
<text x="98" y="79.4">EN</text>
<text x="98" y="82.5">VFB</text>
<text x="105.7" y="82.5">SGND</text>
<text x="108.2" y="79.4">VIN</text>
<text x="98" y="85.7">NC</text>
<text x="98" y="88.8">VOUT</text>
<text x="105.8" y="85.7">PGND</text>
<text x="108.6" y="88.8">SW</text>
<text x="248" y="129.8">VIN</text>
<text x="248" y="126.7">SHDN</text>
<text x="248" y="133">GND</text>
<text x="248" y="136.1">VOUT</text>
<text x="259.4" y="134.5" transform="rotate(-90 259.4 134.5)">GND</text>
<text x="248" y="139.3">ADJ</text>
</g>
<g font-size="2.5" fill="#94949a">
<text x="86.4" y="194.8">MikroElektronika assumes no responsibility or liability for any errors or inaccuracies that may appear in the present document.</text>
<text x="64.4" y="198">Specif</text>
<text x="70.1" y="198">ication and information contained in the present schematic are subject to change at any time without notice. Copyright©2017 MikroElektronika. All rights reserved.</text>
</g>
</svg>
